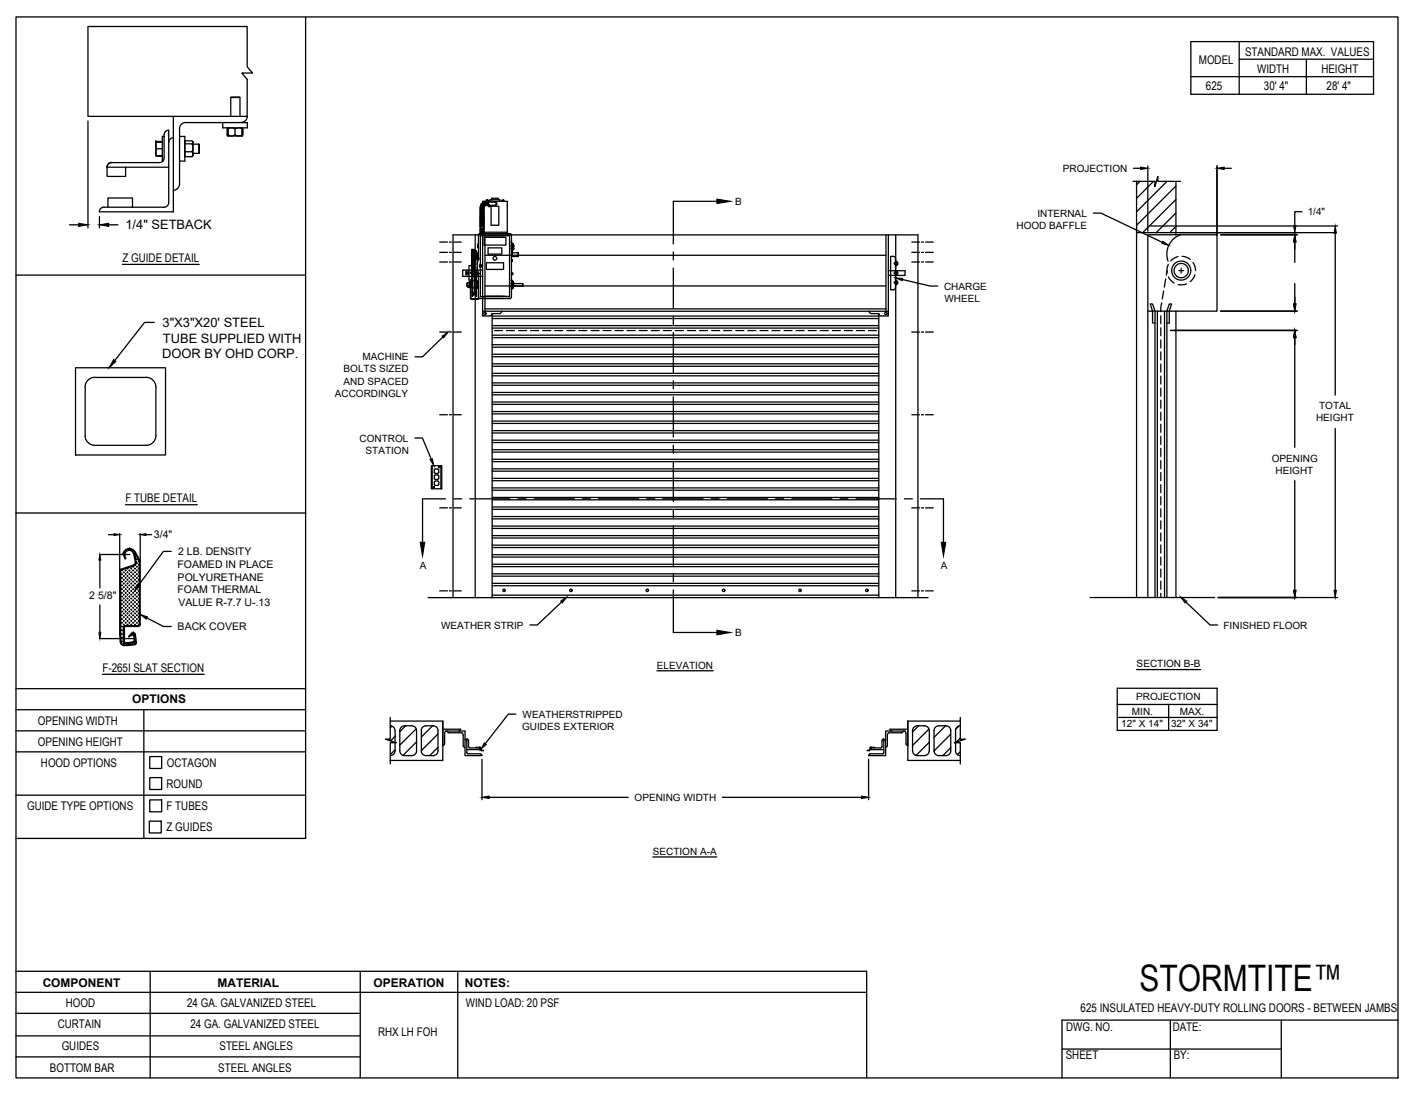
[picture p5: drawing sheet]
<svg xmlns="http://www.w3.org/2000/svg" width="279mm" height="216mm" viewBox="0 0 279 216" stroke-linecap="round" stroke-linejoin="round" font-family="sans-serif">
<!-- layer: ANNOTATIONS -->
<g fill="none" stroke="#000" stroke-width=".25">
<path d="M17.4 23.9v21.1M223.6 33.2h1.5M226.5 32.7v12.9M240.1 32.7v13.6M241.6 33.2h1.4M13.7 44.4h1.8M19.6 42.7v2.3M21.4 44.4h1.9M178.1 55.2l5.5 1.3h1.4M215.8 42.1h1.4l12.2 5.7M227 44.6h36.9M232.1 45.9h31.2"/>
<path d="M240.8 46.3h15.1M255.5 47.8v4M255.5 55.9v4.1M256.9 41.8h-1.4v2.7M263.5 46v32M30.4 63.6h-1.9l-5.9 7.5M87.4 66.5l-4 3.9h-1.5M230.9 65.2h25M240.8 61.4h15.1M255.5 66.6v21.7M81.9 86.4h1.5l1.7 4.2M255.5 94.8v21.7"/>
<path d="M263.5 84.5v32M19.7 110.5v5.5M19.7 119.4v5.5M19.9 109.4h5.7M21.4 105.5h1.1M23.6 105.3v7.2M27.7 105.3v5.5M28.8 105.5h1.1M33.8 108.8h-1.6l-4.8 6.6M110.8 118.8l-4.8 4.5h-1.4M234 118.8l4.8 4.5h1.4M240.4 117.9h23.5"/>
<path d="M19.9 126h6.5M29 121.9l3.2 1.7h1.6M129.6 132.4h11.1M220.5 135.8h19.7v8.3h-19.7zM220.5 139h19.7M224.3 132.1h12.6M230.6 139v5.1M95.1 149.8v8M96.5 157.4h27.5M101.8 140.9h-1.5l-4.5 5.8M142.5 157.4h27.5M171.4 149.8v8"/>
<path d="M220.5 141.6h19.7M128.8 169.1h12.6"/>
</g>
<!-- layer: CHAIN HOIST LH -->
<g fill="none" stroke="#000" stroke-width=".25">
<path d="M215.1 117.9h24.6M77 143.2a.94 .94 0 0 1 .9 1l.1 2.3M77 142.3h10.4v7.8h-10.4M77 141.6v4.3h-.9l2.1 .7h-1.2v4.2M77.3 143.3l-.3 .3M78 146.6l-.1 1.6a.94 .94 0 0 1-.9 .9M78 145.3l-.9 .9M78 148l-1 .9M79.8 143.2a.94 .94 0 0 0-.9 1v4a.94 .94 0 0 0 .9 .9M79.8 143.2h1.4a.94 .94 0 0 1 1 1v4a.94 .94 0 0 1-1 .9h-1.4M80 143.2l-1.1 1.2M82.1 143.8l-3.2 3.2"/>
<path d="M82.2 146.4l-2.7 2.7M83.4 143.5a2.77 2.77 0 0 1 2.7 0l.3 .7v4a.94 .94 0 0 1-.9 .9h-1.4a.94 .94 0 0 1-1-.9v-4zM85.4 143.2l-2.3 2.3M86.4 144.8l-3.3 3.3M86.4 147.5l-1.6 1.6M87.4 142.3v4.8l.3-.3M87.4 143.9h3.5M87.7 144.7v2.1M88 144.2l-.3 .5M88 144.3h3.8v4.8h3.3M88.2 144.3l.4 .3h2.6l.2 .5v2l.3 .4M90.9 143.9l-.4 .4"/>
<path d="M91.7 145.9l.4 .4M93.9 147.6v-.1l.8-.1 .1 .2M94.4 147.6l.3 .3h-2.6M94.7 147.7l-2.2-.2v-1.3l-.4-.4 .1 2.9 2.5 .1M94.7 148.8l.4 .3M94.8 147.6l.2 .5h.4h-.4l-.3-.4M171.7 147.6l-.2 .5h-.4h.5l.2-.4M171.7 148.8h2.5M171.9 147.6l-.1 .1M171.9 147.6l2.1-.1v-1.3l.4-.4v2.7l-.3 .3M172.1 147.6l-.4 .3h2.7M172.6 147.6v-.1l-.8-.1-.1 .2"/>
<path d="M174.7 145.9l-.3 .4M178.2 144.3l-.3 .3h-2.6l-.2 .5v2l-.4 .4M178.5 144.2l.3 .5v2.1l.3 .3M178.5 144.3h-3.7v4.8h-3.4l.3-.3M179.1 143.9h-3.5l.4 .4M181 143.2a.94 .94 0 0 0-.9 1v4a.94 .94 0 0 0 .9 .9M181 143.2h1.4a.98 .98 0 0 1 1 1l-.1 4a.94 .94 0 0 1-.9 .9h-1.4M181.3 143.2l-1.2 1.2M183.3 143.9l-3.2 3.2M183.4 146.5l-2.7 2.6M184.6 143.5a2.77 2.77 0 0 1 2.7 0l.3 .7v4a.94 .94 0 0 1-.9 .9h-1.4a.94 .94 0 0 1-1-.9v-4zM186.6 143.2l-2.3 2.3"/>
<path d="M187.6 144.9l-3.3 3.3M187.6 147.6l-1.6 1.5M188.6 146.6l-.1 1.6a.94 .94 0 0 0 1 .9M188.6 146.6h.1M189.2 143.3l-.6 .6M189.5 143.2a.94 .94 0 0 0-1 1l.1 2.3M189.5 141.6v4.3h1l-2.2 .7h1.2v4.2M189.5 142.3h-10.4v7.8h10.4M189.5 145.7l-.8 .8M189.5 148.3l-.6 .6"/>
<circle cx="94.7" cy="147.5" r=".07"/>
<circle cx="171.8" cy="147.5" r=".07"/>
</g>
<!-- layer: ANNOTATIONS -->
<g fill="#000" stroke="#000" stroke-width=".2">
<path d="M225.1 33l1.4 .2-1.4 .2zM240.1 33.2l1.5-.2v.4zM15.5 44.1l1.9 .3-1.9 .3zM19.6 44.4l1.8-.3v.6zM176.7 54.8l1.4 .1-.1 .5zM229.5 47.6l1.1 .8-1.3-.4zM255.2 60h.5l-.2 1.4zM255.5 46.3l.2 1.5h-.5zM255.2 44.5h.5l-.2 1.4zM263.5 44.6l.2 1.4h-.5zM22.4 71l.5 .3-1.4 1.3zM87.2 66.3l1.2-.8-.9 1.2z"/>
<path d="M255.5 65.2l.2 1.4h-.5zM84.9 90.7l.4-.2 .3 1.4zM19.7 109.4l.2 1.1h-.4zM22.5 105.3l1.1 .2-1.1 .2zM27.2 115.3l.4 .3-1.1 1zM27.7 105.5l1.1-.2v.4zM110.6 118.6l1.2-.8-.8 1.2zM233 117.8l1.2 .8-.4 .4zM255.2 116.5h.5l-.2 1.4zM263.2 116.5h.5l-.2 1.4zM19.5 124.9h.4l-.2 1.1zM27.7 121.3l1.4 .4-.2 .5z"/>
<path d="M95.6 146.6l.3 .3-1 1zM95.1 157.4l1.4-.3v.5zM170 157.1l1.4 .3-1.4 .2z"/>
</g>
<!-- layer: SECTION CUTS -->
<g fill="none" stroke="#000" stroke-width=".25">
<path d="M141.5 39.7h-8.6v8.4M132.9 49.7v1.6M132.9 52.9v8M132.9 62.4v1.6M132.9 65.6v8M132.9 75.1v1.6M132.9 78.3v8M87.9 98.4h-4.5v8.6M89.5 98.4h1.6M92.7 98.4h7.9M102.2 98.4h1.6M105.4 98.4h7.9"/>
<path d="M114.9 98.4h1.6M118.1 98.4h7.9M127.6 98.4h1.6M130.8 98.4h7.9M132.9 87.8v1.6M132.9 91v8M140.3 98.4h1.6M143.5 98.4h7.9M153 98.4h1.6M156.2 98.4h7.9M165.7 98.4h1.6M168.9 98.4h7.9"/>
<path d="M178.4 98.4h1.6M181.6 98.4h4.6v8.6M132.9 100.5v1.6M132.9 103.7v8M132.9 113.2v1.6M132.9 116.4v8.4h8.6"/>
</g>
<path d="M141.5 39.3l2.7 .4-2.7 .5zM82.9 107h.9l-.4 2.7zM185.7 107h.9l-.4 2.7zM141.5 124.4l2.7 .4-2.7 .5z" fill="#000" stroke="#000" stroke-width=".2"/>
<!-- layer: RHX LH F.O.H. -->
<g fill="none" stroke="#000" stroke-width=".25">
<path d="M95.5 39.9l-.2 .1M95.5 39.9l.2 .7M95.6 39.9h-.1M95.6 39.9l.2 .6-.1 .1M95.8 39.9h.1M95.8 39.9v.6M95.8 39.9h-.2M95.9 39.9v.6h.2v-.6M95.9 39.9h.2M96 39.6h.1M96 39.6l.1 .1v-.1M96.1 39.9h.1"/>
<path d="M96.1 39.6h.1M96.2 39.6h.1M96.2 39.9v.6h.3M96.2 39.6h-.2M96.3 39.7h.1M96.4 39.7l.1-.1 .2 .1M96.4 39.7h-1.2v.4l.4 .5M96.4 39.8h.1M96.4 39.8v.8M96.5 39.9h-.3M96.5 39.7v.1M96.5 39.8h.1"/>
<path d="M96.5 39.8v-.2l.1 .2M96.5 39.7h.1M96.5 39.7l.1 .1M96.6 39.8h-.1M96.6 39.7v.1M96.6 39.9h.7M96.7 39.8h.3h-.3M96.7 39.8v.1M97 39.8l.7 .1M97 39.4v-.3h1.3v.3M97.5 39.8a.37 .37 0 0 1 .5 .3 .37 .37 0 0 1-.3 .5M97.7 39.8a.35 .35 0 0 1 .3 .4 .35 .35 0 0 1-.3 .3"/>
<path d="M97.7 39.9a.31 .31 0 0 1 .3 .3 .31 .31 0 0 1-.3 .3l-.7 .1h.7M97.7 39.9a.32 .32 0 0 1 .3 .3 .32 .32 0 0 1-.3 .3M98.6 39.7v-.3h-1.9v.3h3.4v6.4M99.1 39.6h.1M99.1 39.6h.3M99.2 39.6h-.1M99.2 39.6v.1M99.3 39.6v.1M99.4 39.6h.1M99.4 39.7h.1M99.4 39.6v.1M223.6 35.8h4.3v1l.6-2v1h4.4"/>
<path d="M224.3 35.8v82.1M224.9 35.8l-.6 .7M227.6 35.8l-3.3 3.3M228.5 34.9l-.1 .1M230.3 35.8l-6 6M232 35.8v10.5M232 36.7l-7.7 7.8M232 39.4l-6.5 6.5M86.8 49.8h1.5M86.8 47.8h1.5M86.8 51.7h1.5M88.7 49.8h.4"/>
<path d="M88.7 47.8h.4M88.7 51.7h.4M89.5 49.8h1.5M89.5 47.8h1.5M89.5 51.7h1.5M91.9 53.7h.6M91.9 53.9h.6M92.2 56v.5M92.2 56h.1M92.2 56.5h.1M92.4 56.6h.1zM92.4 56.6h.1"/>
<path d="M92.5 56.5h-.1M92.5 56.6h.1M92.5 53.5h-.6v.7h.6M92.6 55.8h-.4v.8h.4M92.6 55.6v1.1l.2 .1M92.6 55.6h.2M92.6 55.6v1.2M92.8 52.4h-.3v2.9h.6M92.8 53.8h.2l-.2 .1zM92.8 57.8h.1M92.9 58.9l1.5 .1h-1.5l-.1-3.6 .1 3.5M92.9 55.7h.1"/>
<path d="M92.9 56.7h.1M93 55.7v.1M93 56.7h.1M93 52.4h-.2M93 52.4h.1M93 55.8v.9M93 56.1v.2M93 55.8h.2M93 56.6h.2M93.1 50h.1v.2l-.1 .1M93.1 50.4l.1 .1-.1 .2M93.1 49.9v.7v-.2"/>
<path d="M93.1 50.9h.4v.2M93.1 49.8h.1M93.1 50.8h.1M93.1 50.7h.1M93.1 49.7h.1M93.1 49.5h.1M93.1 51.2h.5M93.1 51.1h.1M93.1 51h.1M93.1 49.3h.1M93.1 51.4h.5M93.1 51.4h.1"/>
<path d="M93.1 51.9h.5M93.1 52.1h.5M93.1 55.6h.1M93.1 55.5h.1M93.1 56.6h.1M93.1 49.6l.1 .2M93.1 49.4h.1M93.1 50.6v1M93.1 49.4h.5M93.1 49.3v1.1M93.1 52.1v.2M93.1 54.4h.1"/>
<path d="M93.1 54.4v.2M93.1 54.1h.1M93.1 54.3h.1M93.1 54.5h.1M93.1 54.8h.1M93.1 55h.1M93.1 55.2h.1M93.1 55.7h.1M93.2 56.6v.1M93.2 56.7h.1M93.2 55.7h.1M93.2 54.2l-.1 .2"/>
<path d="M93.2 54.7l-.1 .1M93.2 54.9l-.1 .1M93.2 55.1l-.1 .2M93.2 55.4l-.1 .3M93.2 54v4.4v-4.4l.1 .1M93.2 50.9l-.1 .2M93.2 51.2l-.1 .1M93.2 51.4l-.1 .1M93.2 51.7l-.1 .1M93.2 51.9l-.1 .1M93.2 52.1l-.1 .1M93.2 52.4l-.1 .1"/>
<path d="M93.2 52.6l-.1 .1M93.2 52.8l-.1 .1M93.2 53l-.1 .1M93.2 53.3l-.1 .1M93.2 53.5l-.1 .1M93.2 53.7l-.1 .2v-.2h1.2M93.2 50.1h.1M93.2 50.6h.3M93.2 49.8h.1M93.2 50.2l.1-.2 .2 .2M93.2 49.7v.1M93.2 50.9h.1"/>
<path d="M93.2 50.9l.2 .1M93.2 50.1v.1h.3M93.2 54.1h.1M93.3 50.6h-.1M93.3 50.6h.1M93.3 50.9l.1 .1M93.3 54.1v.2M93.3 50.6h.2M93.3 54.4h.1M93.3 54.4l.2 .1M93.3 54.1l.2 .3M93.3 50.5h.1"/>
<path d="M93.3 51.2h.1M93.3 56.8h.1M93.3 55.4h.1M93.3 54.3v.1M93.3 58.1v.2M93.3 51h.1M93.4 55.4h.1M93.4 56.8h-.1M93.4 50.5l.1 .1M93.5 54.5v.1M93.5 58.2l-.3 .2M93.5 50.5l-.3 .1"/>
<path d="M93.5 51.2h.1M93.5 54.2h.2M93.5 57.7l-.2 .2M93.5 50.6h.1M93.5 50.9l-.1 .1zM93.5 50.9h.1M93.5 49.7v.1M93.5 58v.2M93.5 54.6l.1 .1M93.5 50.5v.1M93.5 57.8v.3M93.5 50.1v.1"/>
<path d="M93.5 49.6v.2h-.4M93.5 49.4h.1M93.5 50v.2M93.5 50.5v.2M93.5 51.2v.1M93.5 51.4v.1M93.5 51.7v.1M93.5 51.9v.1M93.5 52.1v.1M93.5 52.4v.1M93.5 52.6v.1M93.5 52.8v.1"/>
<path d="M93.5 53v.1M93.5 53.3v.1M93.5 53.5v.1M93.5 53.7v.1M93.5 54v.1M93.5 54.2v.1M93.5 54.4v.1M93.6 57.8l-.1 .1M93.6 57.7v.1M93.6 54.7h.1M93.6 54.7v3M93.6 57.8l.1 .4"/>
<path d="M93.6 54.4l-.1 .1M93.6 49.5h.4v1.5h-.4M93.6 53.4h.1M93.6 50.4h.1M93.6 50.3h.1M93.6 50h.1M93.6 49.9h.1M93.6 50.8h.1M93.6 50.7h.1M93.6 49.7h.1M93.6 51.1h.1M93.6 54.6v-5.4h-.5l.1 7.4"/>
<path d="M93.6 49.5h.1M93.6 49.3h.1M93.6 51.4h.1M93.6 51.6h.1M93.6 51.8h.1M93.6 52h.1M93.6 52.3h.1M93.6 52.5h.1M93.6 52.7h.1M93.6 53h.1M93.6 53.2h.1M93.6 53.7h.1"/>
<path d="M93.6 53.9h.1M93.6 54.1h.1M93.6 54.4h.1M93.6 52.1h.1M93.6 53.5h.6M93.6 53.9h.8M93.6 54.6h.1M93.6 53.3h-.5v.1M93.6 51.7h-.5v.3M93.6 52.4h-.5v.1M93.6 52.6h-.5v.1M93.6 52.8h-.5v.2"/>
<path d="M93.6 53h-.5v.2M93.6 53.5h-.5v.2M93.6 54h-.5v.1M93.7 54.6h-.1M93.7 54.5v.1M93.7 58v.1M93.7 54.4v.1M93.7 57.7l.3 .2M93.8 56.8h.1M93.8 46.4v71.5M93.9 55.4h-.1M93.9 55.4h.1"/>
<path d="M93.9 54.4l-.2 .1M93.9 54.3v.1M93.9 58.1l.1 .2M94 54.1h-.2l-.1 .3M94 54.4h-.1M94 54v4.4l-.3-.2M94 54l-.1 .3M94 54v4.4M94 50.6h.1M94 49.9h.4M94 54.2h.4M94 55.4v1.6"/>
<path d="M94.1 56.9h.2zM94.1 51.1h.2zM94.1 55.5h.2zM94.1 56h.2M94.1 55.6h.3M94.1 55.8h.3M94.1 52.8l.2 .8M94.1 51.1v1.1M94.3 50h.1M94.3 50.1l-.1-.1-.1 1M94.3 50.1v1.3M94.3 51.2h.1"/>
<path d="M94.3 51l-.2 .1M94.3 56.4l-.2 .1M94.3 50.1h.1M94.3 50.6h.1M94.3 56.6h.1M94.3 48.4v.3M94.3 55.5v.1M94.3 55.8v.2M94.3 56.4v.5M94.3 48.7h.1M94.3 48.4h.1M94.3 56.8h.1"/>
<path d="M94.3 56h.1M94.3 56.5h.1M94.3 48.3h.1M94.3 48.3l.1 .6M94.3 48.8v.1M94.3 51.2v.1M94.3 51v.1M94.3 51h.1M94.3 48.9h.1M94.4 48.3v.1M94.4 51.1h.1M94.4 51h.1"/>
<path d="M94.4 51l-.1 .2M94.4 48.7v.2M94.4 48.4v.3M94.4 51l.3 .1M94.4 54h.1M94.4 46.4v4.6M94.4 54v4.6M94.4 46.4l.3-.3h5.9l.3 .3M94.4 58.6l.3 .3M94.4 51l-.3 1.5 .3 1.5M94.7 54h-.3M94.7 58.9h5.9"/>
<path d="M94.7 52.5h.3M94.7 52.5l.1 .1 .2-.1M94.7 52.5h.1M94.7 52.5l.1-.1 .2 .1M94.8 45.3v.1M94.8 46v.1M94.8 45.5v.1M94.8 45.7v.1M94.8 41.3v.1M94.8 41.1v.1M94.8 41.6v.1M94.8 41.8v.2"/>
<path d="M94.8 40.9v.2M94.8 58.5l2.9-.1 2.8 .1M94.8 46.5l2.9 .1 2.8-.1M94.8 52.3l-.2 .2 .2 .2M94.8 44.6l.6-.1 .1 .3a.35 .35 0 0 0-.4-.3 .35 .35 0 0 0-.3 .3zM94.8 44.6a.34 .34 0 0 1 .3-.4 .34 .34 0 0 1 .4 .4M94.8 44.4a.34 .34 0 0 1 .3-.4 .34 .34 0 0 1 .4 .4M94.8 43.2a.34 .34 0 0 1 .3-.3 .34 .34 0 0 1 .4 .3M94.8 43.1a.34 .34 0 0 1 .3-.4 .34 .34 0 0 1 .4 .4M94.8 42.9a.34 .34 0 0 1 .3-.4 .34 .34 0 0 1 .4 .4M94.8 42.4a.38 .38 0 0 1 .3-.2 .38 .38 0 0 1 .4 .3l-.2-.2-.5 .1M94.8 42.2h.1"/>
<path d="M94.8 42v.2M94.8 52.8h.1M94.8 52.3h.1M94.8 44.7h.1M94.8 44.5h.1M94.8 44.5a.38 .38 0 0 1 .3-.2 .38 .38 0 0 1 .4 .3M94.8 44.3h.1M94.8 44.3a.4 .4 0 0 1 .7 0M94.8 44.1h.1M94.8 43.9h.1M94.8 43.8h.1M94.8 43.6h.1"/>
<path d="M94.8 43.4h.1M94.8 43.2h.1M94.8 43.2a.38 .38 0 0 1 .3-.2 .38 .38 0 0 1 .4 .2M94.8 43h.1M94.8 43a.38 .38 0 0 1 .3-.2 .38 .38 0 0 1 .4 .2M94.8 42.8h.1M94.8 42.8a.4 .4 0 0 1 .7 0M94.8 42.6h.1M94.8 41.2v.1M94.8 41.4v.2M94.8 41.7v.2h.7v-.2M94.8 42.2v.1"/>
<path d="M94.8 44.5v.1M94.8 45.4v.1M94.8 45.6v.1M94.8 45.8v.2M94.8 46.1h.1M94.8 46.5v5.8M94.8 46.5h5.7M94.8 45.4h.7M94.8 46.1h.7M94.8 46h.7M94.8 45.6h.7M94.8 45.5h.7"/>
<path d="M94.8 45.7h.7M94.8 41.3h.7M94.8 41.4h.7M94.8 41.1h.7M94.8 41.2h.7M94.8 41.6h.7M94.8 41.7h.7M94.8 42h.7M94.8 44l.4-.1 .3 .1v.2a.35 .35 0 0 0-.4-.3 .35 .35 0 0 0-.3 .3zM94.8 43.8l.4-.1 .3 .1v.2a.35 .35 0 0 0-.4-.2 .35 .35 0 0 0-.3 .2zM94.8 43.6l.4-.1 .3 .1v.2a.35 .35 0 0 0-.4-.2 .35 .35 0 0 0-.3 .2zM94.8 43.4l.4-.1 .3 .1v.2a.35 .35 0 0 0-.4-.2 .35 .35 0 0 0-.3 .2z"/>
<path d="M94.8 43.2h.6l.1 .2a.35 .35 0 0 0-.4-.2 .35 .35 0 0 0-.3 .2zM94.8 42.5l.6-.1 .1 .3a.35 .35 0 0 0-.4-.3 .35 .35 0 0 0-.3 .3zM94.8 45.1h.6M94.8 44.9a.41 .41 0 0 1 .6 0M94.8 42.1h.6M94.8 42.2h.6M94.8 41h.6M94.8 40.9h.7M94.8 52.7v.1M94.8 40.6v.3M94.8 45v.3h.7v-.2M94.8 40.6h.1"/>
<path d="M94.8 40.6l.7 .3M94.9 40.5l-.1 .1M95 52.5h.1M95 40.3l-.1 .3 .6 .2M95 40.3h.1M95 40.3l.5 .4M95 40.2v.1M95.2 46.4v16h1.4l.4-.3 .1-.2M95.2 53.3h-3.9v1.2h3.9M95.3 40l-.3 .2 .6 .5M95.3 40l.4 .6M95.4 45l.1 .1"/>
<path d="M95.5 45.3v.1M95.5 46v.1M95.5 45.5v.1M95.5 45.7v.3M95.5 41.3v.1M95.5 41.1v.1M95.5 41.6v.1M95.5 41.8v.2M95.5 40.8l-.1 .1M95.5 40.9v.1M95.5 45a.34 .34 0 0 0-.4-.3 .34 .34 0 0 0-.3 .3M95.5 42.1v.1"/>
<path d="M95.5 41v.1M95.5 41.2v.1M95.5 41.4v.2M95.5 42v.1M95.5 42.2v.1M95.5 42.8h.1M95.5 44.3v.1M95.5 44.9v.1M95.5 45.4v.1M95.5 45.6v.1M95.5 46.1h.1M95.5 40.8h.1"/>
<path d="M95.5 46.8h4.3v1.6h-4.3zM95.6 40.6l-.1 .2M95.6 40.6h.1M95.7 46.4v15M95.7 56.4h79.1M95.7 50.4h79.1M95.7 40.5l-.1 .1M95.8 40.5h.1M96 51.9h3.4v1.3h-3.4zM96.1 40.5h.1M96.3 48.9h2.7v1.2h-2.7zM96.4 40.6h.1"/>
<path d="M96.5 40.6h-.1M96.5 40.6v.1M96.5 40.6h.1M96.5 40.5v.2l.1-.2h.7M96.5 40.5v.1M96.5 40.5h.1M96.5 40.6l.1 .1M96.6 40.6v.1M96.7 40.5l-.2 .3-.1-.2M96.7 40.6h.3zM96.9 40.7h1.5v3.8h-1.5zM97.6 40.6h.1"/>
<path d="M100.1 45.8h-5.3M100.5 46.5v12h-5.7v-5.7M100.9 56h.1M100.9 48.6h.1M100.9 56.6h.4M100.9 55.9h.4M100.9 49.1h.4M100.9 48.5h.4M100.9 58.6l-.3 .3M100.9 56.4h.1M100.9 49h.1M100.9 55.3h.1"/>
<path d="M100.9 47.9h.1M100.9 56h.3M100.9 56.5h.1M100.9 48.6h.3M100.9 57.1h.1M100.9 49.7h.1M100.9 51.3l.1 .1-.1 .1M100.9 50.6h1.3M100.9 51.2h.1M100.9 51.6h.1M100.9 53.9h.2M100.9 48.6h.5v.4h-.5"/>
<path d="M100.9 54.2h.2M100.9 46.4v2.1M100.9 48.6v.4M100.9 49.1v6.8M100.9 56v.5M100.9 56.6v2M100.9 47.9l.4 .6M100.9 55.3l.4 .6M100.9 55.3l.4 .5M100.9 47.9l.4 .4M101 51.2v.1M101 51.2v.4"/>
<path d="M101 56.5h.1M101 48.9l.1 .1M101 56.4h.1M101 48.7v.2v-.2M101 51.6h.1M101.1 55.5h.1M101.1 49h.1M101.1 49.5v.7l-.2 .3M101.1 49.9h1.1l.1 .7M101.1 48.6l-.1 .1M101.1 56l-.1 .4M101.1 56.9h.1"/>
<path d="M101.1 49h.2M101.1 53.9v.3M101.2 56h.1M101.2 56.4v.1M101.2 56.9h-.1M101.2 55.5v.2M101.2 56.7v.2M101.3 55.8h.1M101.3 48.3h.1M101.3 48.3v.1M101.3 56.6h.1M101.3 49.2h.1"/>
<path d="M101.3 49.2l-.4 .5M101.3 56.6l-.4 .5M101.3 48.4h.1M101.3 55.8v.1M101.3 56h-.2M101.3 48.6h-.2M101.3 56h.1M101.3 56.4v.1M101.3 49.1v.1M101.3 48.5v.1h-.4M101.3 48.5h.1M101.3 55.9h.1"/>
<path d="M101.3 49.1h.1M101.3 49.1l-.4 .6M101.3 49v.1M101.3 55.9v.1M101.3 56.4v.2M101.4 56v.4M102.2 49.9l.1 .7M103.1 56h-2.2M103.1 56h.1M103.1 56v.5M103.2 56.4l-.1 .1M174.8 46.4v15"/>
<path d="M175.3 46.4v16h-1.4M175.3 53.4h3.3v1h-3.3M176.2 50.6l.4 .2 .1 .7M176.2 50.6h-.5v6.6h.5M176.7 51.5a.48 .48 0 0 1 .5 .5 .48 .48 0 0 1-.5 .5v.9a.48 .48 0 0 1 .5 .5 .48 .48 0 0 1-.5 .5v.9a.48 .48 0 0 1 .5 .5 .48 .48 0 0 1-.5 .4l-.1 .8-.4 .2M176.7 46.4v71.5M179.9 49.8h1.5M179.9 47.8h1.5M179.9 51.7h1.5M181.8 49.8h.4M181.8 47.8h.4M181.8 51.7h.4"/>
<path d="M182.6 49.8h1.6M182.6 47.8h1.6M182.6 51.7h1.6M224.3 45.9h7.7M229.2 59.8l-.2 1.7M229.6 57.4l-.3 1.6M230 55.1l-.3 1.5M230.3 53.4l-.2 .9M230.5 52.2l-.2 1v.6M230.5 54.6l.5 .8 .7 .4M232 42l-3.9 3.9M232 44.7l-1.2 1.2"/>
<path d="M232.5 50.7l-.7 .2-.8 .6M232.6 53.4h1M233.1 52.9v1M233.3 50.6l.8 .2 .7 .4M234.1 56l-.9 .2h-.7M235.4 51.8l.3 .7 .2 .9M235.8 54.2l-.3 .6-.7 .8M86.8 65.5h1.5M88.7 65.5h.4M89.5 65.5h1.5M95.2 61.4h80.1M95.7 61h79.1"/>
<path d="M97.1 79.8h76.3M97.1 79.3h76.3M97.1 77.9h76.3M97.1 77.4h76.3M97.1 76h76.3M97.1 75.6h76.3M97.1 74.2h76.3M97.1 73.7h76.3M97.1 72.3h76.3M97.1 71.8h76.3M97.1 70.4h76.3M97.1 69.9h76.3"/>
<path d="M97.1 68.5h76.3M97.1 68h76.3M97.1 66.6h76.3M97.1 66.1h76.3M97.1 64.7h76.3M97.1 64.3h76.3M97.1 62.9h76.3M97.1 62.4h76.3M97.1 61.9v56M97.6 65.2h1.5M99 61.4l-.1 .3-.4 .2h-1.4v.5M99.9 65.2h1.6"/>
<path d="M102.3 65.2h1.6M104.7 65.2h1.6M107.1 65.2h1.6M109.5 65.2h1.5M111.8 65.2h1.6M114.2 65.2h1.6M116.6 65.2h1.6M119 65.2h1.6M121.4 65.2h1.6M123.7 65.2h1.6M126.1 65.2h1.6M128.5 65.2h1.6"/>
<path d="M130.9 65.2h1.6M133.3 65.2h1.6M135.7 65.2h1.5M138 65.2h1.6M140.4 65.2h1.6M142.8 65.2h1.6M145.2 65.2h1.6M147.6 65.2h1.5M149.9 65.2h1.6M152.3 65.2h1.6M154.7 65.2h1.6M157.1 65.2h1.6"/>
<path d="M159.5 65.2h1.6M161.8 65.2h1.6M164.2 65.2h1.6M166.6 65.2h1.6M169 65.2h1.6M171.4 65.2h1.5M171.5 61.4l.2 .4 .3 .1h1.4v.5M173.4 61.9l.2 .4 .3 .1M173.4 61.9v56M179.9 65.5h1.5M181.8 65.5h.4M182.6 65.5h1.6"/>
<path d="M226.5 61.4h13.6v-15.1h-13.6v71.6M227.9 63.8h-.5v-2.4l-.5-1.4h.5l.5 1.4v56.5M228.4 61.4v56.5M229 62.3v1.6M229 64.7v1.6M229 67.1v1.6M229 69.4v1.6M229 71.8v1.6M229 74.2v1.6M229 76.6v1.6M229 79v1.6M229.8 61.4v56.5"/>
<path d="M230.3 63.8h.4v-2.4l.5-1.4h-.5l-.4 1.4v56.5M232 61.4v56.5M85.1 91.9h2.1v4.6h-2.1zM85.3 91.9v4.6M85.5 96.1h.1M85.5 96.1h.2M85.6 96v.2M85.6 96.1h.1M85.7 92.8v.4l.2 .2M85.9 92.5l-.2 .3M85.9 93.7l-.2 .2v.6l.2 .1M85.9 94.9l-.2 .3v.5l.2 .1"/>
<path d="M85.9 92.6h.5M85.9 93.4h.5M85.9 93.7h.5M85.9 94.6h.5M85.9 94.9h.5M85.9 95.8h.5M86.3 92.5l.3 .3M86.3 93.7l.3 .2v.5l-.3 .2M86.3 94.9l.3 .3v.4l-.3 .2M86.6 92.8v.4l-.3 .2M86.6 92.2h.1M86.6 92.2h.2"/>
<path d="M86.7 92.1v.2M86.8 92.2h.1M86.8 81.9h1.5M87 91.9v4.6M88.7 81.9h.4M89.5 81.9h1.5M97.1 98.6h76.3M97.1 98.2h76.3M97.1 96.8h76.3M97.1 96.3h76.3M97.1 94.9h76.3M97.1 94.4h76.3"/>
<path d="M97.1 93h76.3M97.1 92.5h76.3M97.1 91.1h76.3M97.1 90.6h76.3M97.1 89.2h76.3M97.1 88.8h76.3M97.1 87.3h76.3M97.1 86.9h76.3M97.1 85.4h76.3M97.1 85h76.3M97.1 83.6h76.3M97.1 83.1h76.3"/>
<path d="M97.1 81.7h76.3M97.1 81.2h76.3M179.9 81.9h1.5M181.8 81.9h.4M182.6 81.9h1.6M229 81.4v1.6M229 83.7v1.6M229 86.1v1.6M229 88.5v1.6M229 90.9v1.6M229 93.3v1.5M229 95.7v1.5"/>
<path d="M229 98v1.6M84.5 117.9h98.6M86.8 116.6h1.5M86.8 100.2h1.5M88.7 116.6h.4M88.7 100.2h.4M89.4 117.9v-71.5h91.7v71.5M89.5 116.6h1.5M89.5 100.2h1.5M97.1 117.5h76.3M97.1 115.6h76.3M97.1 115.1h76.3"/>
<path d="M97.1 113.7h76.3M97.1 113.2h76.3M97.1 111.8h76.3M97.1 111.4h76.3M97.1 109.9h76.3M97.1 109.5h76.3M97.1 108.1h76.3M97.1 107.6h76.3M97.1 106.2h76.3M97.1 105.7h76.3M97.1 104.3h76.3M97.1 103.8h76.3"/>
<path d="M97.1 102.4h76.3M97.1 101.9h76.3M97.1 100.5h76.3M97.1 100.1h76.3M179.9 116.6h1.5M179.9 100.2h1.5M181.8 116.6h.4M181.8 100.2h.4M182.6 116.6h1.6M182.6 100.2h1.6M229 100.4v1.6M229 102.8v1.6"/>
<path d="M229 105.2v1.6M229 107.5v1.6M229 109.9v1.6M229 112.3v1.6M229 114.7v1.6M229 117.1v.8"/>
<circle cx="94.8" cy="52.5" r=".16"/>
<circle cx="94.8" cy="52.5" r=".24"/>
<circle cx="97.7" cy="51" r=".37"/>
<circle cx="176.7" cy="53.9" r=".24"/>
<circle cx="176.7" cy="52" r=".24"/>
<circle cx="176.7" cy="55.8" r=".24"/>
<circle cx="233.1" cy="53.4" r="1.41"/>
<circle cx="233.1" cy="53.4" r="1.88"/>
<circle cx="95.7" cy="61.9" r=".24"/>
<circle cx="174.8" cy="61.9" r=".24"/>
<circle cx="85.6" cy="96.1" r=".1"/>
<circle cx="86.7" cy="92.2" r=".1"/>
<circle cx="99.5" cy="116.5" r=".24"/>
<circle cx="112.6" cy="116.5" r=".24"/>
<circle cx="127.7" cy="116.5" r=".24"/>
<circle cx="142.8" cy="116.5" r=".24"/>
<circle cx="157.9" cy="116.5" r=".24"/>
<circle cx="171" cy="116.5" r=".24"/>
</g>
<!-- layer: HOOD BAFFLE -->
<path d="M232.9 46.3a4.1 4.1 0 0 0-2.4 5.2" fill="none" stroke="#000" stroke-width=".25"/>
<!-- layer: 0 -->
<path d="M257.8 11.7v6.9M230.9 65.2h25" fill="none" stroke="#000" stroke-width=".25"/>
<path d="M255.5 65.2l.2 1.4h-.5z" fill="#000" stroke="#000" stroke-width=".2"/>
<!-- layer: DETAILS -->
<g fill="none" stroke="#000" stroke-width=".25">
<path d="M17.4 5.2h31.4v8l1 1.2h-2.1l1.1 1.2v7.4h-31.4zM45.5 19.2h1.8v3.8M45.5 19.2v3.8M45.5 19.2h1.8M22 32.1a.92 .92 0 0 0-.9 .9h12.2M30.8 30.7h.1M30.8 28h.1M30.8 30.7h1.2M30.9 30.7h1.1M32 28h-1.2M32 27.9l-1.2 .1M32 29.4h-1.1l-.1 .6 .1 .7h1.1"/>
<path d="M32 28h-1.1l-.1 .7 .1 .7M32 28h-1.2v2.7h.1M32.4 26.6a.92 .92 0 0 1 .9-.9v14.3M32.4 26.6v4.6a.92 .92 0 0 1-.9 .9h-9.5a.88 .88 0 0 0-.9 .8v1.9h3.7v-1.8M32.4 26.9h-.4v4.9h.2M33.3 40a.92 .92 0 0 1-.9 .9M34.2 27.2a.92 .92 0 0 0-.9 .9M34.2 23v18.8h-14.6M35.4 26.9h1.1v4.9h-1.1M36.5 30.7h.1M36.5 28h.1M36.5 28.4h1.4l.2 .8-.2 .8h-1.4"/>
<path d="M37.9 28.4l.2-.3-.2-.3h-1.4v3.1h1.4l.2-.5-.2-.4M38 27.9l.1 .1v2.7l-.2 .2M38.1 28.4h1.1M38.1 30.3h1.1M39.2 28.4l.1 .1v1.7l-.1 .1M39.2 28.4v1.9M43.9 24.2v1h4.9v-1h-12.2a1.19 1.19 0 0 0-1.2 1.2v10.9a1.22 1.22 0 0 1-1.2 1.2M44.8 26.6l.2 .2M44.8 25.4l.2-.2v.2M44.9 26.6l.1 .2M44.9 25.4v1.3M45 26.6v.2"/>
<path d="M45 25.3l-.1 .1M45 25.4l.7-.2 .7 .2v1.2l-.7 .2-.7-.2zM45 26.6v.2h2.7M45 26.7v-1.4l-.1 .1 .1 1.3M46.4 25.4l.7-.2 .6 .2M46.4 26.6l.7 .2 .6-.2v-1.4l.1 1.6M47.7 26.6v.2M47.8 25.3l.1 .1-.1 1.4M47.8 25.3l.1 .1v1.2l-.1 .2M48.8 23a1.22 1.22 0 0 1-1.2 1.2M21.3 40.9v-1.8h4.8v1.8M32.4 40.9h-11.9a.92 .92 0 0 0-.9 .9"/>
<path d="M14.9 72.6h17.8v17.2h-17.8zM16.8 76.4a1.88 1.88 0 0 1 1.9-1.9h10.1a1.92 1.92 0 0 1 2 1.9M16.8 76.4v9.6M30.8 76.4v9.6a1.92 1.92 0 0 1-1.9 1.9h-10.2a1.92 1.92 0 0 1-1.9-1.9M23.6 112.6l.1 14M23.8 112.3l-.2 .3M23.8 112.6l.1 14a.71 .71 0 0 0 .6 .6M24 117.7h.2M24 117h.2M24 116.3h.2M24 115.5h.2M24 114.8h.2"/>
<path d="M24 114h.2M24 113.3h.2M24 118.5h.2M24 119.2h.2M24 120h.2M24 112.6h.2M24 112.5v.2M24 113.2v.2M24 114v.2M24 114.7v.2M24 115.4v.2M24 116.2v.2"/>
<path d="M24 116.9v.2M24 117.6v.2M24 118.4v.2M24 119.1v.2M24 119.9v.1M24.3 118.1h.2M24.3 117.4h.2M24.3 116.6h.2M24.3 115.9h.2M24.3 115.2h.2M24.3 114.4h.2M24.3 113.7h.2"/>
<path d="M24.3 112.9h.2M24.3 118.9h.2M24.3 119.6h.2M24.4 112.9v.1M24.4 113.6v.2M24.4 114.3v.2M24.4 115.1v.2M24.4 115.8v.2M24.4 116.5v.2M24.4 117.3v.2M24.4 118v.2M24.4 118.7v.2"/>
<path d="M24.4 119.5v.2M24.4 109.4l-.1-.1a1.28 1.28 0 0 1 1-1 1.28 1.28 0 0 1 1.4 .6l1 2M24.5 109.8a1.07 1.07 0 0 1 .7-1.3 1.07 1.07 0 0 1 1.3 .8l.4 1.6M24.7 117.7h.2M24.7 117h.2M24.7 116.3h.2M24.7 115.5h.2M24.7 114.8h.2M24.7 114h.2M24.7 113.3h.2M24.7 118.5h.2M24.7 119.2h.2"/>
<path d="M24.7 120h.2M24.7 112.6h.2M24.8 112.5v.2M24.8 113.2v.2M24.8 114v.2M24.8 114.7v.2M24.8 115.4v.2M24.8 116.2v.2M24.8 116.9v.2M24.8 117.6v.2M24.8 118.4v.2M24.8 119.1v.2"/>
<path d="M24.8 119.9v.1M25.1 118.1h.2M25.1 117.4h.2M25.1 116.6h.2M25.1 115.9h.2M25.1 115.2h.2M25.1 114.4h.2M25.1 113.7h.2M25.1 112.9h.2M25.1 112.2h.2M25.1 118.9h.2M25.1 119.6h.2"/>
<path d="M25.2 112.1v.2M25.2 112.9v.1M25.2 113.6v.2M25.2 114.3v.2M25.2 115.1v.2M25.2 115.8v.2M25.2 116.5v.2M25.2 117.3v.2M25.2 118v.2M25.2 118.7v.2M25.2 119.5v.2M25.4 117.7h.2"/>
<path d="M25.4 117h.2M25.4 116.3h.2M25.4 115.5h.2M25.4 114.8h.2M25.4 114h.2M25.4 113.3h.2M25.4 118.5h.2M25.4 119.2h.2M25.4 120h.2M25.4 112.6h.2M25.5 112.5v.2M25.5 113.2v.2"/>
<path d="M25.5 114v.2M25.5 114.7v.2M25.5 115.4v.2M25.5 116.2v.2M25.5 116.9v.2M25.5 117.6v.2M25.5 118.4v.2M25.5 119.1v.2M25.5 119.9v.1M25.8 118.1h.2M25.8 117.4h.2M25.8 116.6h.2"/>
<path d="M25.8 115.9h.2M25.8 115.2h.2M25.8 114.4h.2M25.8 113.7h.2M25.8 112.9h.2M25.8 112.2h.2M25.8 118.9h.2M25.8 119.6h.2M25.9 108.5l.6 .5M25.9 112.1v.2M25.9 112.9v.1M25.9 113.6v.2"/>
<path d="M25.9 114.3v.2M25.9 115.1v.2M25.9 115.8v.2M25.9 116.5v.2M25.9 117.3v.2M25.9 118v.2M25.9 118.7v.2M25.9 119.5v.2M26.2 117.7h.2M26.2 117h.2M26.2 116.3h.2M26.2 115.5h.2"/>
<path d="M26.2 114.8h.2M26.2 114h.2M26.2 113.3h.2M26.2 111.8h.2M26.2 118.5h.2M26.2 119.2h.2M26.2 120h.2M26.2 112.6h.2M26.3 111.7v.2M26.3 112.5v.2M26.3 113.2v.2M26.3 114v.2"/>
<path d="M26.3 114.7v.2M26.3 115.4v.2M26.3 116.2v.2M26.3 116.9v.2M26.3 117.6v.2M26.3 118.4v.2M26.3 119.1v.2M26.3 119.9v.1M26.4 109.3a.87 .87 0 0 0-1.1-.7 .87 .87 0 0 0-.6 1.2l.1 .5h-.1l-.2-.5M26.4 109.3l.3 1.6M26.4 111.7l-2.6 .9M26.5 109l.9 1.6"/>
<path d="M26.5 118.1h.2M26.5 117.4h.2M26.5 116.6h.2M26.5 115.9h.2M26.5 115.2h.2M26.5 114.4h.2M26.5 113.7h.2M26.5 112.9h.2M26.5 112.2h.2M26.5 118.9h.2M26.5 119.6h.2M26.6 109.2v.1"/>
<path d="M26.6 111.5v.1M26.6 112.1v.2M26.6 112.9v.1M26.6 113.6v.2M26.6 114.3v.2M26.6 115.1v.2M26.6 115.8v.2M26.6 116.5v.2M26.6 117.3v.2M26.6 118v.2M26.6 118.7v.2M26.6 119.5v.2"/>
<path d="M26.7 110.9l-.1 .5-.2 .1-2.6 .9M26.7 109.8h.2M26.7 111.5h.1M26.8 109.7v.2M26.9 110.9a.67 .67 0 0 1-.5 .7M26.9 117.7h.2M26.9 117h.2M26.9 116.3h.2M26.9 115.5h.2M26.9 114.8h.2M26.9 114h.2M26.9 113.3h.2"/>
<path d="M26.9 111.8h.2M26.9 111.1h.2M26.9 110.4h.2M26.9 118.5h.2M26.9 119.2h.2M26.9 120h.2M26.9 112.6h.2M27 110.3v.1M27 111v.2M27 111.7v.2M27 112.5v.2M27 113.2v.2"/>
<path d="M27 114v.2M27 114.7v.2M27 115.4v.2M27 116.2v.2M27 116.9v.2M27 117.6v.2M27 118.4v.2M27 119.1v.2M27 119.9v.1M27.3 118.1h.2M27.3 117.4h.2M27.3 116.6h.2"/>
<path d="M27.3 115.9h.2M27.3 115.2h.2M27.3 114.4h.2M27.3 113.7h.2M27.3 112.9h.2M27.3 112.2h.2M27.3 111.5h.2M27.3 110.7h.2M27.3 118.9h.2M27.3 119.6h.2M27.4 110.6v.2M27.4 111.4v.2"/>
<path d="M27.4 112.1v.2M27.4 112.9v.1M27.4 113.6v.2M27.4 114.3v.2M27.4 115.1v.2M27.4 115.8v.2M27.4 116.5v.2M27.4 117.3v.2M27.4 118v.2M27.4 118.7v.2M27.4 119.5v.2M27.4 110.5l.1 .4"/>
<path d="M27.5 110.9v12.4M27.7 110.9v12.4l-.4 .3M24 123.6h.2M24 120.7h.2M24 121.4h.2M24 122.2h.2M24 122.9h.2M24 124.4h.2M24 125.1h.2M24 125.9h.2M24 126.6h.2M24 120.6v.2"/>
<path d="M24 121.3v.2M24 122.1v.2M24 122.8v.2M24 123.5v.2M24 124.3v.2M24 125v.2M24 125.8v.1M24 126.5v.2M24.3 120.3h.2M24.3 121.1h.2M24.3 121.8h.2M24.3 122.5h.2"/>
<path d="M24.3 123.3h.2M24.3 124h.1M24.3 124.7h.1M24.3 125.5h.1M24.3 126.2h.1M24.3 127h.2M24.3 126.5l.1 .3 .5 .2M24.4 123.8v2.7M24.4 120.2v.2M24.4 121v.2M24.4 121.7v.2M24.4 122.4v.2"/>
<path d="M24.4 123.2v.2M24.4 126.9v.1M24.5 126.5l.2 .3 .2 .1M24.6 123.8v2.7M24.7 120.7h.2M24.7 121.4h.2M24.7 122.2h.2M24.7 122.9h.2M24.7 123.6l-.2 .2M24.7 123.5l-.3 .3M24.7 123.5h2.6M24.7 123.6h2.6"/>
<path d="M24.8 120.6v.2M24.8 121.3v.2M24.8 122.1v.2M24.8 122.8v.2M24.8 127.1h.2M24.9 127v.2M25.1 120.3h.2M25.1 121.1h.2M25.1 121.8h.2M25.1 122.5h.2M25.1 123.3h.2M25.2 120.2v.2"/>
<path d="M25.2 121v.2M25.2 121.7v.2M25.2 122.4v.2M25.2 123.2v.2M25.4 120.7h.2M25.4 121.4h.2M25.4 122.2h.2M25.4 122.9h.2M25.5 120.6v.2M25.5 121.3v.2M25.5 122.1v.2M25.5 122.8v.2"/>
<path d="M25.6 127.1h.1M25.7 127v.2M25.8 120.3h.2M25.8 121.1h.2M25.8 121.8h.2M25.8 122.5h.2M25.8 123.3h.2M25.8 125.4l.2 .1 .2-.3 .1 .1 .2 .9-.3 .4M25.9 120.2v.2M25.9 121v.2M25.9 121.7v.2M25.9 122.4v.2"/>
<path d="M25.9 123.2v.2M26 126.9h.2M26.1 125.1a.26 .26 0 0 1 .3-.1 .26 .26 0 0 1 .1 .2M26.1 125.1l-.6 .6-.1-.1 .7-.7h.5l.1 .3M26.1 126.9v.1M26.2 120.7h.2M26.2 121.4h.2M26.2 122.2h.2M26.2 122.9h.2M26.2 126.7l-1.3 .1M26.3 120.6v.2M26.3 121.3v.2"/>
<path d="M26.3 122.1v.2M26.3 122.8v.2M26.5 125.2l.3 1.7M26.5 120.3h.2M26.5 121.1h.2M26.5 121.8h.2M26.5 122.5h.2M26.5 123.3h.2M26.5 127h.2M26.6 120.2v.2M26.6 121v.2M26.6 121.7v.2"/>
<path d="M26.6 122.4v.2M26.6 123.2v.2M26.6 126.9v.1M26.7 126.3a.65 .65 0 0 1-.7 .6l-1.1 .1M26.7 125.2l.2 1.8a3.5 3.5 0 0 1-2.3 .4 .83 .83 0 0 1-.9-.8M26.8 126.8l-.2 .3-2.1 .1M26.9 120.7h.2M26.9 121.4h.2M26.9 122.2h.2M26.9 122.9h.2M27 120.6v.2M27 121.3v.2"/>
<path d="M27 122.1v.2M27 122.8v.2M27.3 120.3h.2M27.3 121.1h.2M27.3 121.8h.2M27.3 122.5h.2M27.3 123.3h.2M27.4 120.2v.2M27.4 121v.2M27.4 121.7v.2M27.4 122.4v.2M27.4 123.2v.2"/>
<path d="M27.5 123.3l-.2 .2"/>
</g>
<path d="M23.6 112.6h.1M25.5 108.2h.1M27.7 110.9h.1M26.3 124.8h.1" fill="none" stroke="#000" stroke-width=".2"/>
<!-- layer: ANNOTATIONS -->
<path d="M27.7 105.5h.1M19.7 124.8h.1" fill="none" stroke="#000" stroke-width=".2"/>
<!-- layer: TITLE BLOCK -->
<g fill="none" stroke="#000" stroke-width=".25">
<path d="M3.2 3.3h272.6v209.4h-272.6zM60.3 3.3v162.2h-57.1M235 8.2h36v10.4h-36zM235 15.1h36M244.5 11.7h26.5M244.5 8.2v10.4M3.2 54.3h57.1M24.2 52.2h15.1M24.7 99.6h14.2M3.2 101.2h57.1M3.2 135.9h57.1M20.2 133.1h20.1"/>
<path d="M3.2 140.1h57.1M3.2 144.2h57.1M3.2 148.4h57.1M3.2 156.9h57.1M28.4 140.1v25.4M29.5 149.3h2.4v2.4h-2.4zM29.5 153.5h2.4v2.3h-2.4zM29.5 157.9h2.4v2.3h-2.4zM29.5 162.1h2.3v2.3h-2.3zM3.2 200h67.9M3.2 195.8h167.8M3.2 191.7h167.8v21"/>
<path d="M29.6 191.7v21M71.1 191.7v21M90.3 191.7v21M3.2 208.6h67.9M3.2 204.4h67.9M209.6 207h43.2M230.9 201.3v11.4M252.8 201.3v11.4M275.8 201.3h-66.2v11.4"/>
</g>
<text font-size="7.2" x="224.9" y="195.5">STORMTITE™</text>
<g font-size="2.5">
<text x="24.7" y="45.3">1/4&quot; SETBACK</text>
<text x="32.1" y="64.6">3&quot;X3&quot;X20' STEEL</text>
<text x="32" y="70.7">DOOR BY OHD CORP.</text>
<text x="32.1" y="67.6">TUBE SUPPLIED WITH</text>
</g>
<g font-size="2.4">
<text x="245.7" y="11.1">STANDARD MAX. VALUES</text>
<text x="236.6" y="12.7">MODEL</text>
<text x="238" y="17.8">625</text>
<text x="248.1" y="14.4">WIDTH</text>
<text x="249.4" y="17.8">30' 4&quot;</text>
<text x="260.7" y="14.4">HEIGHT</text>
<text x="261.8" y="17.8">28' 4&quot;</text>
<text x="24.2" y="51.7">Z GUIDE DETAIL</text>
<text x="24.7" y="99.1">F TUBE DETAIL</text>
<text x="20.2" y="132.6">F-265I SLAT SECTION</text>
<text x="7.5" y="143">OPENING WIDTH</text>
<text x="26.1" y="138.8">OPTIONS</text>
<text x="7.5" y="147.2">OPENING HEIGHT</text>
<text x="8.1" y="151.3">HOOD OPTIONS</text>
<text x="32.9" y="155.5">ROUND</text>
<text x="32.9" y="151.4">OCTAGON</text>
<text x="5.4" y="159.9">GUIDE TYPE OPTIONS</text>
<text x="32.9" y="159.9">F TUBES</text>
<text x="32.9" y="164.1">Z GUIDES</text>
<text x="8.4" y="194.7">COMPONENT</text>
<text x="42.9" y="194.7">MATERIAL</text>
<text x="73.7" y="194.7">OPERATION</text>
<text x="91.7" y="194.7">NOTES:</text>
<text x="11.4" y="202.8">CURTAIN</text>
<text x="13" y="198.8">HOOD</text>
<text x="36.9" y="198.6">24 GA. GALVANIZED STEEL</text>
<text x="37.6" y="202.9">24 GA. GALVANIZED STEEL</text>
<text x="91.9" y="198.6">WIND LOAD: 20 PSF</text>
<text x="210.4" y="203.6">DWG. NO.</text>
<text x="213.2" y="199.8">625 INSULATED HEAVY-DUTY ROLLING DOORS - BETWEEN JAMBS</text>
<text x="231.4" y="203.4">DATE:</text>
<text x="12.2" y="207.3">GUIDES</text>
<text x="43.3" y="207.2">STEEL ANGLES</text>
<text x="74.6" y="204.5">RHX LH FOH</text>
<text x="210.3" y="209.1">SHEET</text>
<text x="231.6" y="209">BY:</text>
<text x="9.8" y="211.5">BOTTOM BAR</text>
<text x="43.1" y="211.6">STEEL ANGLES</text>
</g>
<g font-size="2.1">
<text x="30.4" y="106.1">3/4&quot;</text>
<text x="35" y="112.1">FOAMED IN PLACE</text>
<text x="35.2" y="109.6">2 LB. DENSITY</text>
<text x="17.6" y="118.3">2 5/8&quot;</text>
<text x="35" y="117.1">FOAM THERMAL</text>
<text x="35.1" y="114.6">POLYURETHANE</text>
<text x="35.2" y="119.6">VALUE R-7.7 U-.13</text>
<text x="35.1" y="124.4">BACK COVER</text>
</g>
<g font-size="2">
<text x="209.7" y="33.9">PROJECTION</text>
<text x="145.1" y="40.5">B</text>
<text x="200.6" y="45.1">HOOD BAFFLE</text>
<text x="204.7" y="42.8">INTERNAL</text>
<text x="258" y="42.5">1/4&quot;</text>
<text x="186.3" y="57.2">CHARGE</text>
<text x="186.4" y="59.5">WHEEL</text>
<text x="71.5" y="71.1">MACHINE</text>
<text x="67.8" y="73.5">BOLTS SIZED</text>
<text x="67.8" y="75.9">AND SPACED</text>
<text x="66.1" y="78.3">ACCORDINGLY</text>
<text x="259.7" y="83.1">HEIGHT</text>
<text x="260.3" y="80.8">TOTAL</text>
<text x="70.9" y="87.2">CONTROL</text>
<text x="72.1" y="89.5">STATION</text>
<text x="251" y="91.1">OPENING</text>
<text x="251.7" y="93.5">HEIGHT</text>
<text x="82.8" y="112.4">A</text>
<text x="185.7" y="112.4">A</text>
<text x="87.1" y="124.1">WEATHER STRIP</text>
<text x="145.1" y="125.6">B</text>
<text x="241.4" y="124.1">FINISHED FLOOR</text>
<text x="129.6" y="132">ELEVATION</text>
<text x="224.3" y="131.7">SECTION B-B</text>
<text x="103.1" y="141.6">WEATHERSTRIPPED</text>
<text x="221.3" y="143.4">12&quot; X 14&quot;</text>
<text x="223.4" y="141">MIN.</text>
<text x="224.2" y="138.2">PROJECTION</text>
<text x="231.1" y="143.4">32&quot; X 34&quot;</text>
<text x="232.8" y="141">MAX.</text>
<text x="103" y="144">GUIDES EXTERIOR</text>
<text x="125.2" y="158">OPENING WIDTH</text>
<text x="128.8" y="168.7">SECTION A-A</text>
</g>
</svg>
